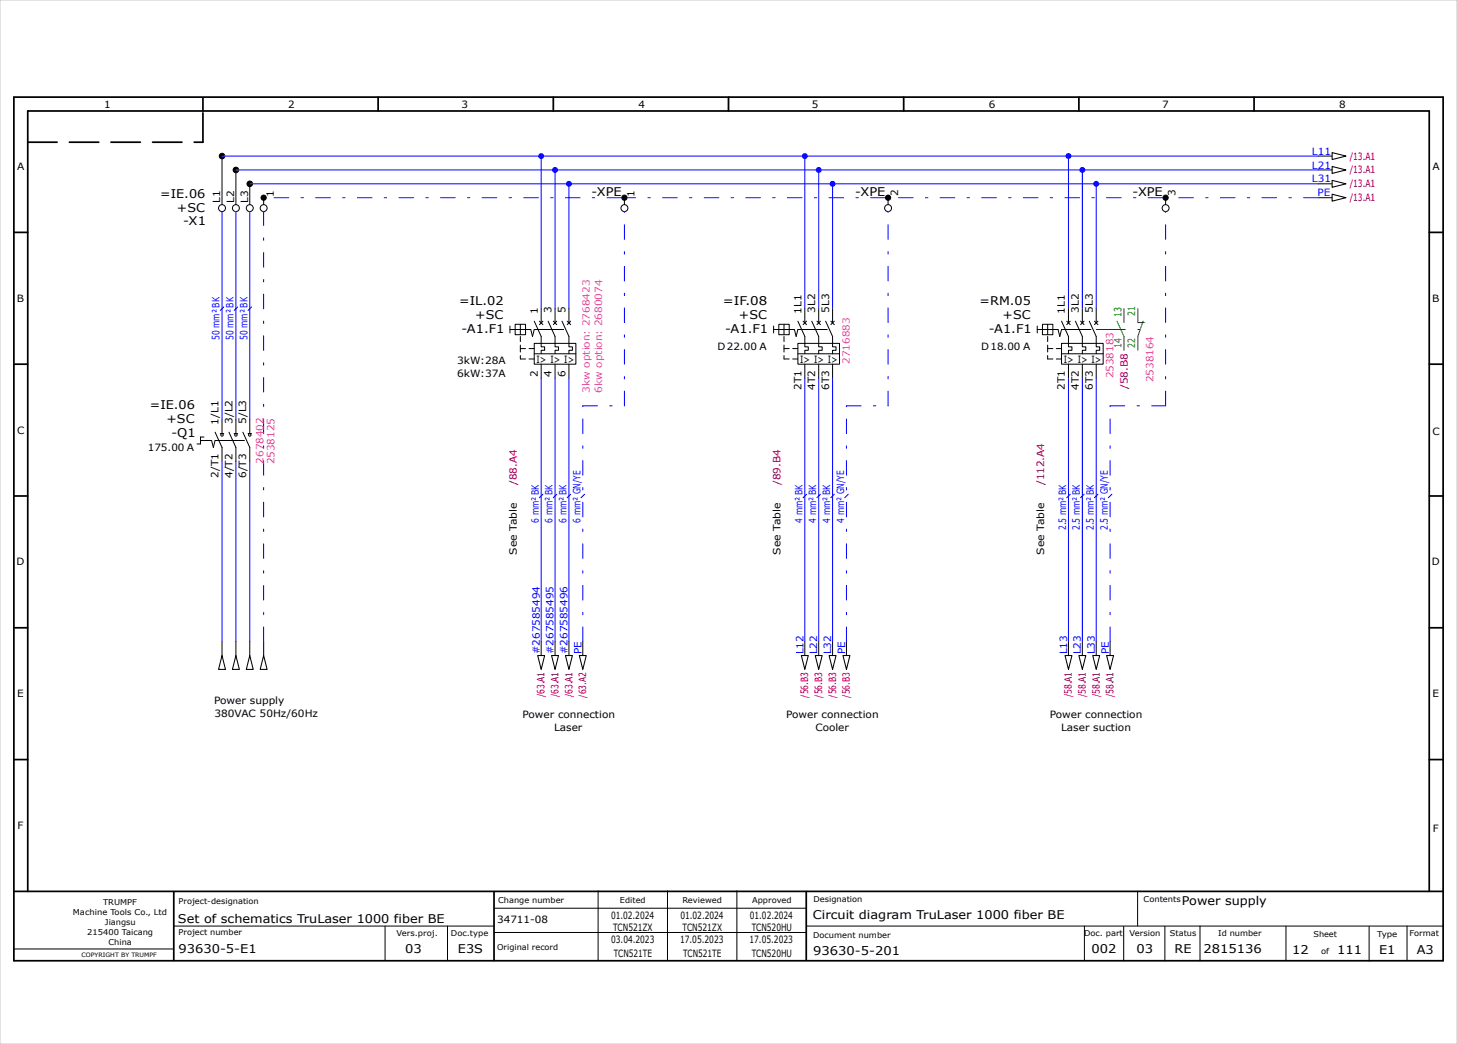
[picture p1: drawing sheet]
<svg xmlns="http://www.w3.org/2000/svg" width="420mm" height="301mm" viewBox="0 0 420 301" stroke-linecap="round" stroke-linejoin="round" font-family="sans-serif">
<g fill="none" stroke="#000" stroke-width=".5">
<path d="M4 28h412v249h-412zM58.5 28.2v3.8M109 28v4M159.5 28v4M210 28v4M260.5 28v4M311 28v4M361.5 28v4M4 67h4M412 67h4M4 105h4M412 105h4"/>
<path d="M4 143h4M412 143h4M4 181h4M412 181h4M4 219h4M412 219h4M4 257h412M8 257v-225h404v225M50.1 257.1v19.8M142.4 257.2v19.8M232.4 257.1v19.7"/>
</g>
<g fill="none" stroke="#000" stroke-width=".29">
<path d="M64 45.9v13.1M68 49.9v9.1M72 53.9v5.1M76 57.7v1.3M180 57.7v1.3M256 57.7v1.3M336 57.7v1.3M380 45h4M380 49h4M380 53h4M380 57h4M147 95h6l.5 2 .5-2"/>
<path d="M147 94v2M148.5 93.5h3v3h-3zM150 93.5v3M150 97v1.5M150 99.5v2M154 99h12v6h-12zM154 92.6l2 4.4v3h1v1h-1v1M155.5 92.6l1 1M156 89v4M156.5 92.6l-1 1M158 92.6l2 4.4v3h1v1h-1v1M159.5 92.6l1 1"/>
<path d="M160 89v4M160.5 92.6l-1 1M162 92.6l2 4.4v3h1v1h-1v1M163.5 92.6l1 1M164 89v4M164.5 92.6l-1 1M223 95h6l.5 2 .5-2M223 94v2M224.5 93.5h3v3h-3zM226 93.5v3M226 97v1.5M226 99.5v2"/>
<path d="M230 99h12v6h-12zM230 92.6l2 4.4v3h1v1h-1v1M231.5 92.6l1 1M232 89v4M232.5 92.6l-1 1M234 92.6l2 4.4v3h1v1h-1v1M235.5 92.6l1 1M236 89v4M236.5 92.6l-1 1M238 92.6l2 4.4v3h1v1h-1v1M239.5 92.6l1 1M240 89v4"/>
<path d="M240.5 92.6l-1 1M299 95h6l.5 2 .5-2M299 94v2M300.5 93.5h3v3h-3zM302 93.5v3M302 97v1.5M302 99.5v2M306 99h12v6h-12zM306 92.6l2 4.4v3h1v1h-1v1M307.5 92.6l1 1M308 89v4M308.5 92.6l-1 1"/>
<path d="M310 92.6l2 4.4v3h1v1h-1v1M311.5 92.6l1 1M312 89v4M312.5 92.6l-1 1M314 92.6l2 4.4v3h1v1h-1v1M315.5 92.6l1 1M316 89v4M316.5 92.6l-1 1M150 100.5h1.5M150 102.5v1h1.5M152.5 100.5h1.5M152.5 103.5h1.5"/>
<path d="M154 102h12M156 105v4M160 105v4M164 105v4M226 100.5h1.5M226 102.5v1h1.5M228.5 100.5h1.5M228.5 103.5h1.5M230 102h12M232 105v4M236 105v4M240 105v4"/>
<path d="M302 102.5v1h1.5M302 100.5h1.5M304.5 100.5h1.5M304.5 103.5h1.5M306 102h12M308 105v4M312 105v4M316 105v4M58.8 126h-1v2h-1M59.5 127h1.5l.5 2 .5-2M62 124.6l2 4.4v4M63.5 125h1"/>
<path d="M64 121v4M66 124.6l2 4.4v4M67.5 125h1M68 121v4M70 124.6l2 4.4v4M71.5 125h1M72 121v4M64 185v4M68 185v4M72 185v4M76 185v4M156 185v4"/>
<path d="M160 185v4M164 185v4M168 185v4M232 185v4M236 185v4M240 185v4M244 185v4M308 185v4M312 185v4M316 185v4M320 185v4M172.4 256.9v20"/>
<path d="M192.4 256.9v20M212.4 256.9v20M327.9 256.9v10M4.1 273.6h45.7M50.1 267h92.2M111 267v10M129 267v10M142.4 261.9h90M142.4 268.9h90M232.5 267h183.5M312.6 267v10M323.9 267.1v10"/>
<path d="M335.8 267.1v10M345.9 267v10.1M370.7 267v9.8M394.7 267.1v10M405.6 267v10"/>
<circle cx="64" cy="60" r="1"/>
<circle cx="68" cy="60" r="1"/>
<circle cx="72" cy="60" r="1"/>
<circle cx="76" cy="60" r="1"/>
<circle cx="180" cy="60" r="1"/>
<circle cx="256" cy="60" r="1"/>
<circle cx="336" cy="60" r="1"/>
<circle cx="64" cy="125.4" r=".36"/>
<circle cx="68" cy="125.4" r=".36"/>
<circle cx="72" cy="125.4" r=".36"/>
</g>
<path d="M8 41h50.5M58.5 41v-8.8" fill="none" stroke="#000" stroke-width=".5" stroke-dasharray="8.5 3.5"/>
<path d="M0 0h420v301h-420z" fill="none" stroke="#c9c9c9" stroke-width=".29"/>
<g fill="none" stroke="#000" stroke-width=".3">
<path d="M384 44l4 1-4 1zM384 48l4 1-4 1zM384 52l4 1-4 1zM384 56l4 1-4 1zM64 189l1 4h-2zM68 189l1 4h-2zM72 189l1 4h-2zM76 189l1 4h-2zM155 189h2l-1 4zM159 189h2l-1 4zM163 189h2l-1 4zM167 189h2l-1 4z"/>
<path d="M231 189h2l-1 4zM235 189h2l-1 4zM239 189h2l-1 4zM243 189h2l-1 4zM307 189h2l-1 4zM311 189h2l-1 4zM315 189h2l-1 4zM319 189h2l-1 4z"/>
</g>
<g fill="#000" stroke="#000" stroke-width=".29">
<circle cx="64" cy="45" r=".8"/>
<circle cx="68" cy="49" r=".8"/>
<circle cx="72" cy="53" r=".8"/>
<circle cx="76" cy="57" r=".75"/>
<circle cx="180" cy="57" r=".75"/>
<circle cx="256" cy="57" r=".75"/>
<circle cx="336" cy="57" r=".75"/>
</g>
<g fill="none" stroke="#00f" stroke-width=".29">
<path d="M64 45h316M68 49h312M72 53h308M156 45v44M160 49v40M164 53v36M232 45v44M236 49v40M240 53v36M308 45v44M312 49v40M316 53v36"/>
<path d="M64 61v60M68 61v60M72 61v60M156 109v76M160 109v76M164 109v76M232 109v76M236 109v76M240 109v76M308 109v76M312 109v76M316 109v76"/>
<path d="M64 133v52M68 133v52M72 133v52"/>
</g>
<g fill="none" stroke="#00f" stroke-width=".29" stroke-dasharray="4.2 3.5 .7 3.5">
<path d="M179.2 57h-102.4M255.2 57h-74.4M335.2 57h-78.4M380 57h-43.2M168 117h12M180 117v-56M244 117h12M256 117v-56M320 117h16M336 117v-56M76 185v-124M168 185v-68"/>
<path d="M244 185v-68M320 185v-68"/>
</g>
<path d="M154 95h9M230 95h9M306 95h9M59.8 127h-2M62 127h9" fill="none" stroke="#000" stroke-width=".29" stroke-dasharray="8.5 3.5"/>
<path d="M322 92.6l2 4.4v4M324 89v4M328 89v4h2M329.5 92.6l-1.5 4.4v4" fill="none" stroke="#008000" stroke-width=".29"/>
<path d="M316 95h12.7" fill="none" stroke="#008000" stroke-width=".29" stroke-dasharray="8.5 3.5"/>
<g fill="#00f">
<circle cx="308" cy="45" r=".85"/>
<circle cx="312" cy="49" r=".85"/>
<circle cx="316" cy="53" r=".85"/>
<circle cx="156" cy="45" r=".85"/>
<circle cx="160" cy="49" r=".85"/>
<circle cx="164" cy="53" r=".85"/>
<circle cx="232" cy="45" r=".85"/>
<circle cx="236" cy="49" r=".85"/>
<circle cx="240" cy="53" r=".85"/>
</g>
<g fill="none" stroke="#00f" stroke-width=".3">
<path d="M64.5 88.5l-1 1M68.5 88.5l-1 1M72.5 88.5l-1 1M156.5 142.5l-1 1M160.5 142.5l-1 1M164.5 142.5l-1 1M168.5 142.5l-1 1M232.5 142.5l-1 1M236.5 142.5l-1 1M240.5 142.5l-1 1M244.5 142.5l-1 1M308.5 142.5l-1 1"/>
<path d="M312.5 142.5l-1 1M316.5 142.5l-1 1M320.5 142.5l-1 1"/>
</g>
<g font-size="3.5">
<text x="46.2" y="57">=IE.06</text>
<text x="170.5" y="56.5">-XPE</text>
<text x="246.5" y="56.5">-XPE</text>
<text x="326.5" y="56.5">-XPE</text>
<text x="51" y="61">+SC</text>
<text x="52.8" y="65">-X1</text>
<text x="132.4" y="88">=IL.02</text>
<text x="208.4" y="88">=IF.08</text>
<text x="282.4" y="88">=RM.05</text>
<text x="137" y="92">+SC</text>
<text x="213" y="92">+SC</text>
<text x="289" y="92">+SC</text>
<text x="133" y="96">-A1.F1</text>
<text x="209" y="96">-A1.F1</text>
<text x="285" y="96">-A1.F1</text>
<text x="43.2" y="118">=IE.06</text>
<text x="48" y="122">+SC</text>
<text x="49.4" y="126">-Q1</text>
<text x="340.7" y="261">Power supply</text>
<text x="51.3" y="266">Set of schematics TruLaser 1000 fiber BE</text>
<text x="234.3" y="265">Circuit diagram TruLaser 1000 fiber BE</text>
<text x="51.5" y="274.7">93630-5-E1</text>
<text x="116.8" y="274.9">03</text>
<text x="132" y="274.9">E3S</text>
<text x="234.4" y="275.3">93630-5-201</text>
<text x="314.6" y="274.8">002</text>
<text x="327.6" y="274.9">03</text>
<text x="338.6" y="274.8">RE</text>
<text x="346.9" y="274.7">2815136</text>
<text x="372.5" y="275">12</text>
<text x="385.4" y="275">111</text>
<text x="397.6" y="275">E1</text>
<text x="408.4" y="275">A3</text>
</g>
<g font-size="2.9">
<text x="30" y="31">1</text>
<text x="83" y="31">2</text>
<text x="133.1" y="31">3</text>
<text x="184.1" y="31">4</text>
<text x="234.1" y="31">5</text>
<text x="285" y="31">6</text>
<text x="335" y="31">7</text>
<text x="386" y="31">8</text>
<text x="5" y="49">A</text>
<text x="413" y="49">A</text>
<text x="63.5" y="58.5" transform="rotate(-90 63.5 58.5)">L1</text>
<text x="67.5" y="58.5" transform="rotate(-90 67.5 58.5)">L2</text>
<text x="71.5" y="58.5" transform="rotate(-90 71.5 58.5)">L3</text>
<text x="78.9" y="56.7" transform="rotate(-90 78.9 56.7)">1</text>
<text x="182.9" y="56.7" transform="rotate(-90 182.9 56.7)">1</text>
<text x="258.9" y="56.5" transform="rotate(-90 258.9 56.5)">2</text>
<text x="338.9" y="56.5" transform="rotate(-90 338.9 56.5)">3</text>
<text x="4.8" y="87">B</text>
<text x="412.8" y="87">B</text>
<text x="155" y="90.4" transform="rotate(-90 155 90.4)">1</text>
<text x="159" y="90.2" transform="rotate(-90 159 90.2)">3</text>
<text x="163" y="90.2" transform="rotate(-90 163 90.2)">5</text>
<text x="231" y="90.4" transform="rotate(-90 231 90.4)">1L1</text>
<text x="235" y="90.2" transform="rotate(-90 235 90.2)">3L2</text>
<text x="239" y="90.2" transform="rotate(-90 239 90.2)">5L3</text>
<text x="307" y="90.4" transform="rotate(-90 307 90.4)">1L1</text>
<text x="311" y="90.2" transform="rotate(-90 311 90.2)">3L2</text>
<text x="315" y="90.2" transform="rotate(-90 315 90.2)">5L3</text>
<text x="206.8" y="101">D22.00 A</text>
<text x="282.8" y="101">D18.00 A</text>
<text x="131.8" y="105">3kW:28A</text>
<text x="154.7" y="104.6">I&gt; I&gt; I&gt;</text>
<text x="230.7" y="104.6">I&gt; I&gt; I&gt;</text>
<text x="306.7" y="104.6">I&gt; I&gt; I&gt;</text>
<text x="131.8" y="108.6">6kW:37A</text>
<text x="155" y="108.7" transform="rotate(-90 155 108.7)">2</text>
<text x="159" y="108.8" transform="rotate(-90 159 108.8)">4</text>
<text x="163" y="108.8" transform="rotate(-90 163 108.8)">6</text>
<text x="231" y="112.3" transform="rotate(-90 231 112.3)">2T1</text>
<text x="235" y="112.4" transform="rotate(-90 235 112.4)">4T2</text>
<text x="239" y="112.4" transform="rotate(-90 239 112.4)">6T3</text>
<text x="307" y="112.3" transform="rotate(-90 307 112.3)">2T1</text>
<text x="311" y="112.4" transform="rotate(-90 311 112.4)">4T2</text>
<text x="315" y="112.4" transform="rotate(-90 315 112.4)">6T3</text>
<text x="5" y="125">C</text>
<text x="63" y="122.4" transform="rotate(-90 63 122.4)">1/L1</text>
<text x="67" y="122.2" transform="rotate(-90 67 122.2)">3/L2</text>
<text x="71" y="122.2" transform="rotate(-90 71 122.2)">5/L3</text>
<text x="413" y="125.5">C</text>
<text x="42.6" y="130">175.00 A</text>
<text x="63" y="137.7" transform="rotate(-90 63 137.7)">2/T1</text>
<text x="67" y="137.8" transform="rotate(-90 67 137.8)">4/T2</text>
<text x="71" y="137.8" transform="rotate(-90 71 137.8)">6/T3</text>
<text x="149" y="159.9" transform="rotate(-90 149 159.9)">See Table</text>
<text x="225" y="159.9" transform="rotate(-90 225 159.9)">See Table</text>
<text x="301" y="159.9" transform="rotate(-90 301 159.9)">See Table</text>
<text x="4.8" y="163">D</text>
<text x="412.7" y="163">D</text>
<text x="5" y="201">E</text>
<text x="61.7" y="203">Power supply</text>
<text x="413" y="201">E</text>
<text x="61.8" y="206.6">380VAC 50Hz/60Hz</text>
<text x="150.6" y="207">Power connection</text>
<text x="226.6" y="207">Power connection</text>
<text x="302.6" y="207">Power connection</text>
<text x="159.7" y="210.6">Laser</text>
<text x="235" y="210.6">Cooler</text>
<text x="305.8" y="210.6">Laser suction</text>
<text x="5.1" y="239">F</text>
<text x="413" y="240">F</text>
<text x="143.3" y="266">34711-08</text>
<text x="176.1" y="264.9">01.02.2024</text>
<text x="176.8" y="268.4">TCN521ZX</text>
<text x="196.1" y="264.9">01.02.2024</text>
<text x="196.8" y="268.4">TCN521ZX</text>
<text x="216.1" y="264.9">01.02.2024</text>
<text x="216.7" y="268.4">TCN520HU</text>
<text x="176.2" y="271.9">03.04.2023</text>
<text x="176.9" y="275.9">TCN521TE</text>
<text x="196" y="271.9">17.05.2023</text>
<text x="196.9" y="275.9">TCN521TE</text>
<text x="216" y="271.9">17.05.2023</text>
<text x="216.7" y="275.9">TCN520HU</text>
</g>
<g font-size="2.9" fill="#00f">
<text x="378.2" y="44.6">L11</text>
<text x="378.2" y="48.6">L21</text>
<text x="378.2" y="52.6">L31</text>
<text x="379.8" y="56.6">PE</text>
<text x="63.3" y="98" transform="rotate(-90 63.3 98)">50 mm² BK</text>
<text x="67.3" y="98" transform="rotate(-90 67.3 98)">50 mm² BK</text>
<text x="71.3" y="98" transform="rotate(-90 71.3 98)">50 mm² BK</text>
<text x="155.3" y="150.7" transform="rotate(-90 155.3 150.7)">6 mm² BK</text>
<text x="159.3" y="150.7" transform="rotate(-90 159.3 150.7)">6 mm² BK</text>
<text x="163.3" y="150.7" transform="rotate(-90 163.3 150.7)">6 mm² BK</text>
<text x="167.3" y="150.7" transform="rotate(-90 167.3 150.7)">6 mm² GN/YE</text>
<text x="231.3" y="150.7" transform="rotate(-90 231.3 150.7)">4 mm² BK</text>
<text x="235.3" y="150.7" transform="rotate(-90 235.3 150.7)">4 mm² BK</text>
<text x="239.3" y="150.7" transform="rotate(-90 239.3 150.7)">4 mm² BK</text>
<text x="243.3" y="150.7" transform="rotate(-90 243.3 150.7)">4 mm² GN/YE</text>
<text x="307.3" y="152.8" transform="rotate(-90 307.3 152.8)">2.5 mm² BK</text>
<text x="311.3" y="152.8" transform="rotate(-90 311.3 152.8)">2.5 mm² BK</text>
<text x="315.3" y="152.8" transform="rotate(-90 315.3 152.8)">2.5 mm² BK</text>
<text x="319.3" y="152.8" transform="rotate(-90 319.3 152.8)">2.5 mm² GN/YE</text>
<text x="155.6" y="188.6" transform="rotate(-90 155.6 188.6)">#267585494</text>
<text x="159.6" y="188.6" transform="rotate(-90 159.6 188.6)">#267585495</text>
<text x="163.6" y="188.6" transform="rotate(-90 163.6 188.6)">#267585496</text>
<text x="167.6" y="188.7" transform="rotate(-90 167.6 188.7)">PE</text>
<text x="231.6" y="188.7" transform="rotate(-90 231.6 188.7)">L12</text>
<text x="235.6" y="188.7" transform="rotate(-90 235.6 188.7)">L22</text>
<text x="239.6" y="188.7" transform="rotate(-90 239.6 188.7)">L32</text>
<text x="243.6" y="188.7" transform="rotate(-90 243.6 188.7)">PE</text>
<text x="307.6" y="188.7" transform="rotate(-90 307.6 188.7)">L13</text>
<text x="311.6" y="188.7" transform="rotate(-90 311.6 188.7)">L23</text>
<text x="315.6" y="188.7" transform="rotate(-90 315.6 188.7)">L33</text>
<text x="319.6" y="188.7" transform="rotate(-90 319.6 188.7)">PE</text>
</g>
<g font-size="2.9" fill="#b60000">
<text x="389.1" y="46">/13.A1</text>
<text x="389.1" y="50">/13.A1</text>
<text x="389.1" y="54">/13.A1</text>
<text x="389.1" y="58">/13.A1</text>
<text x="325.1" y="112.2" transform="rotate(-90 325.1 112.2)">/58.B8</text>
<text x="149" y="139.9" transform="rotate(-90 149 139.9)">/88.A4</text>
<text x="225" y="139.9" transform="rotate(-90 225 139.9)">/89.B4</text>
<text x="301" y="139.9" transform="rotate(-90 301 139.9)">/112.A4</text>
<text x="157" y="201.1" transform="rotate(-90 157 201.1)">/63.A1</text>
<text x="161" y="201.1" transform="rotate(-90 161 201.1)">/63.A1</text>
<text x="165" y="201.1" transform="rotate(-90 165 201.1)">/63.A1</text>
<text x="169" y="201.1" transform="rotate(-90 169 201.1)">/63.A2</text>
<text x="233" y="201.1" transform="rotate(-90 233 201.1)">/56.B3</text>
<text x="237" y="201.1" transform="rotate(-90 237 201.1)">/56.B3</text>
<text x="241" y="201.1" transform="rotate(-90 241 201.1)">/56.B3</text>
<text x="245" y="201.1" transform="rotate(-90 245 201.1)">/56.B3</text>
<text x="309" y="201.1" transform="rotate(-90 309 201.1)">/58.A1</text>
<text x="313" y="201.1" transform="rotate(-90 313 201.1)">/58.A1</text>
<text x="317" y="201.1" transform="rotate(-90 317 201.1)">/58.A1</text>
<text x="321" y="201.1" transform="rotate(-90 321 201.1)">/58.A1</text>
</g>
<g font-size="2.9" fill="#008000">
<text x="323.2" y="91.4" transform="rotate(-90 323.2 91.4)">13</text>
<text x="327.3" y="91.2" transform="rotate(-90 327.3 91.2)">21</text>
<text x="323.2" y="100.4" transform="rotate(-90 323.2 100.4)">14</text>
<text x="327.3" y="100.2" transform="rotate(-90 327.3 100.2)">22</text>
</g>
<g font-size="2.9" fill="#f0f">
<text x="245" y="104.9" transform="rotate(-90 245 104.9)">2716883</text>
<text x="170" y="113.2" transform="rotate(-90 170 113.2)">3kw option: 2768423</text>
<text x="173.6" y="113.2" transform="rotate(-90 173.6 113.2)">6kw option: 2680074</text>
<text x="321" y="109.1" transform="rotate(-90 321 109.1)">2538183</text>
<text x="332.5" y="110.2" transform="rotate(-90 332.5 110.2)">2538164</text>
<text x="76" y="133.6" transform="rotate(-90 76 133.6)">2678402</text>
<text x="79.1" y="133.9" transform="rotate(-90 79.1 133.9)">2538125</text>
</g>
<g font-size="2.3">
<text x="21" y="263.8">Machine Tools Co., Ltd</text>
<text x="29.7" y="260.8">TRUMPF</text>
<text x="51.5" y="260.7">Project-designation</text>
<text x="143.6" y="260.4">Change number</text>
<text x="178.7" y="260.4">Edited</text>
<text x="196.7" y="260.4">Reviewed</text>
<text x="216.8" y="260.4">Approved</text>
<text x="234.5" y="260.2">Designation</text>
<text x="329.7" y="260.1">Contents</text>
<text x="25.2" y="269.6">215400 Taicang</text>
<text x="30.3" y="266.7">Jiangsu</text>
<text x="51.5" y="269.7">Project number</text>
<text x="114.3" y="269.9">Vers.proj.</text>
<text x="130" y="269.9">Doc.type</text>
<text x="312.5" y="269.8">Doc. part</text>
<text x="325.6" y="269.9">Version</text>
<text x="337.3" y="269.8">Status</text>
<text x="351.2" y="269.8">Id number</text>
<text x="406.4" y="270">Format</text>
<text x="31.3" y="272.5">China</text>
<text x="143.3" y="273.9">Original record</text>
<text x="234.4" y="270.3">Document number</text>
<text x="378.6" y="270">Sheet</text>
<text x="380.8" y="275">of</text>
<text x="397" y="270">Type</text>
</g>
<text font-size="1.7" x="23.5" y="275.8">COPYRIGHT BY TRUMPF</text>
</svg>
